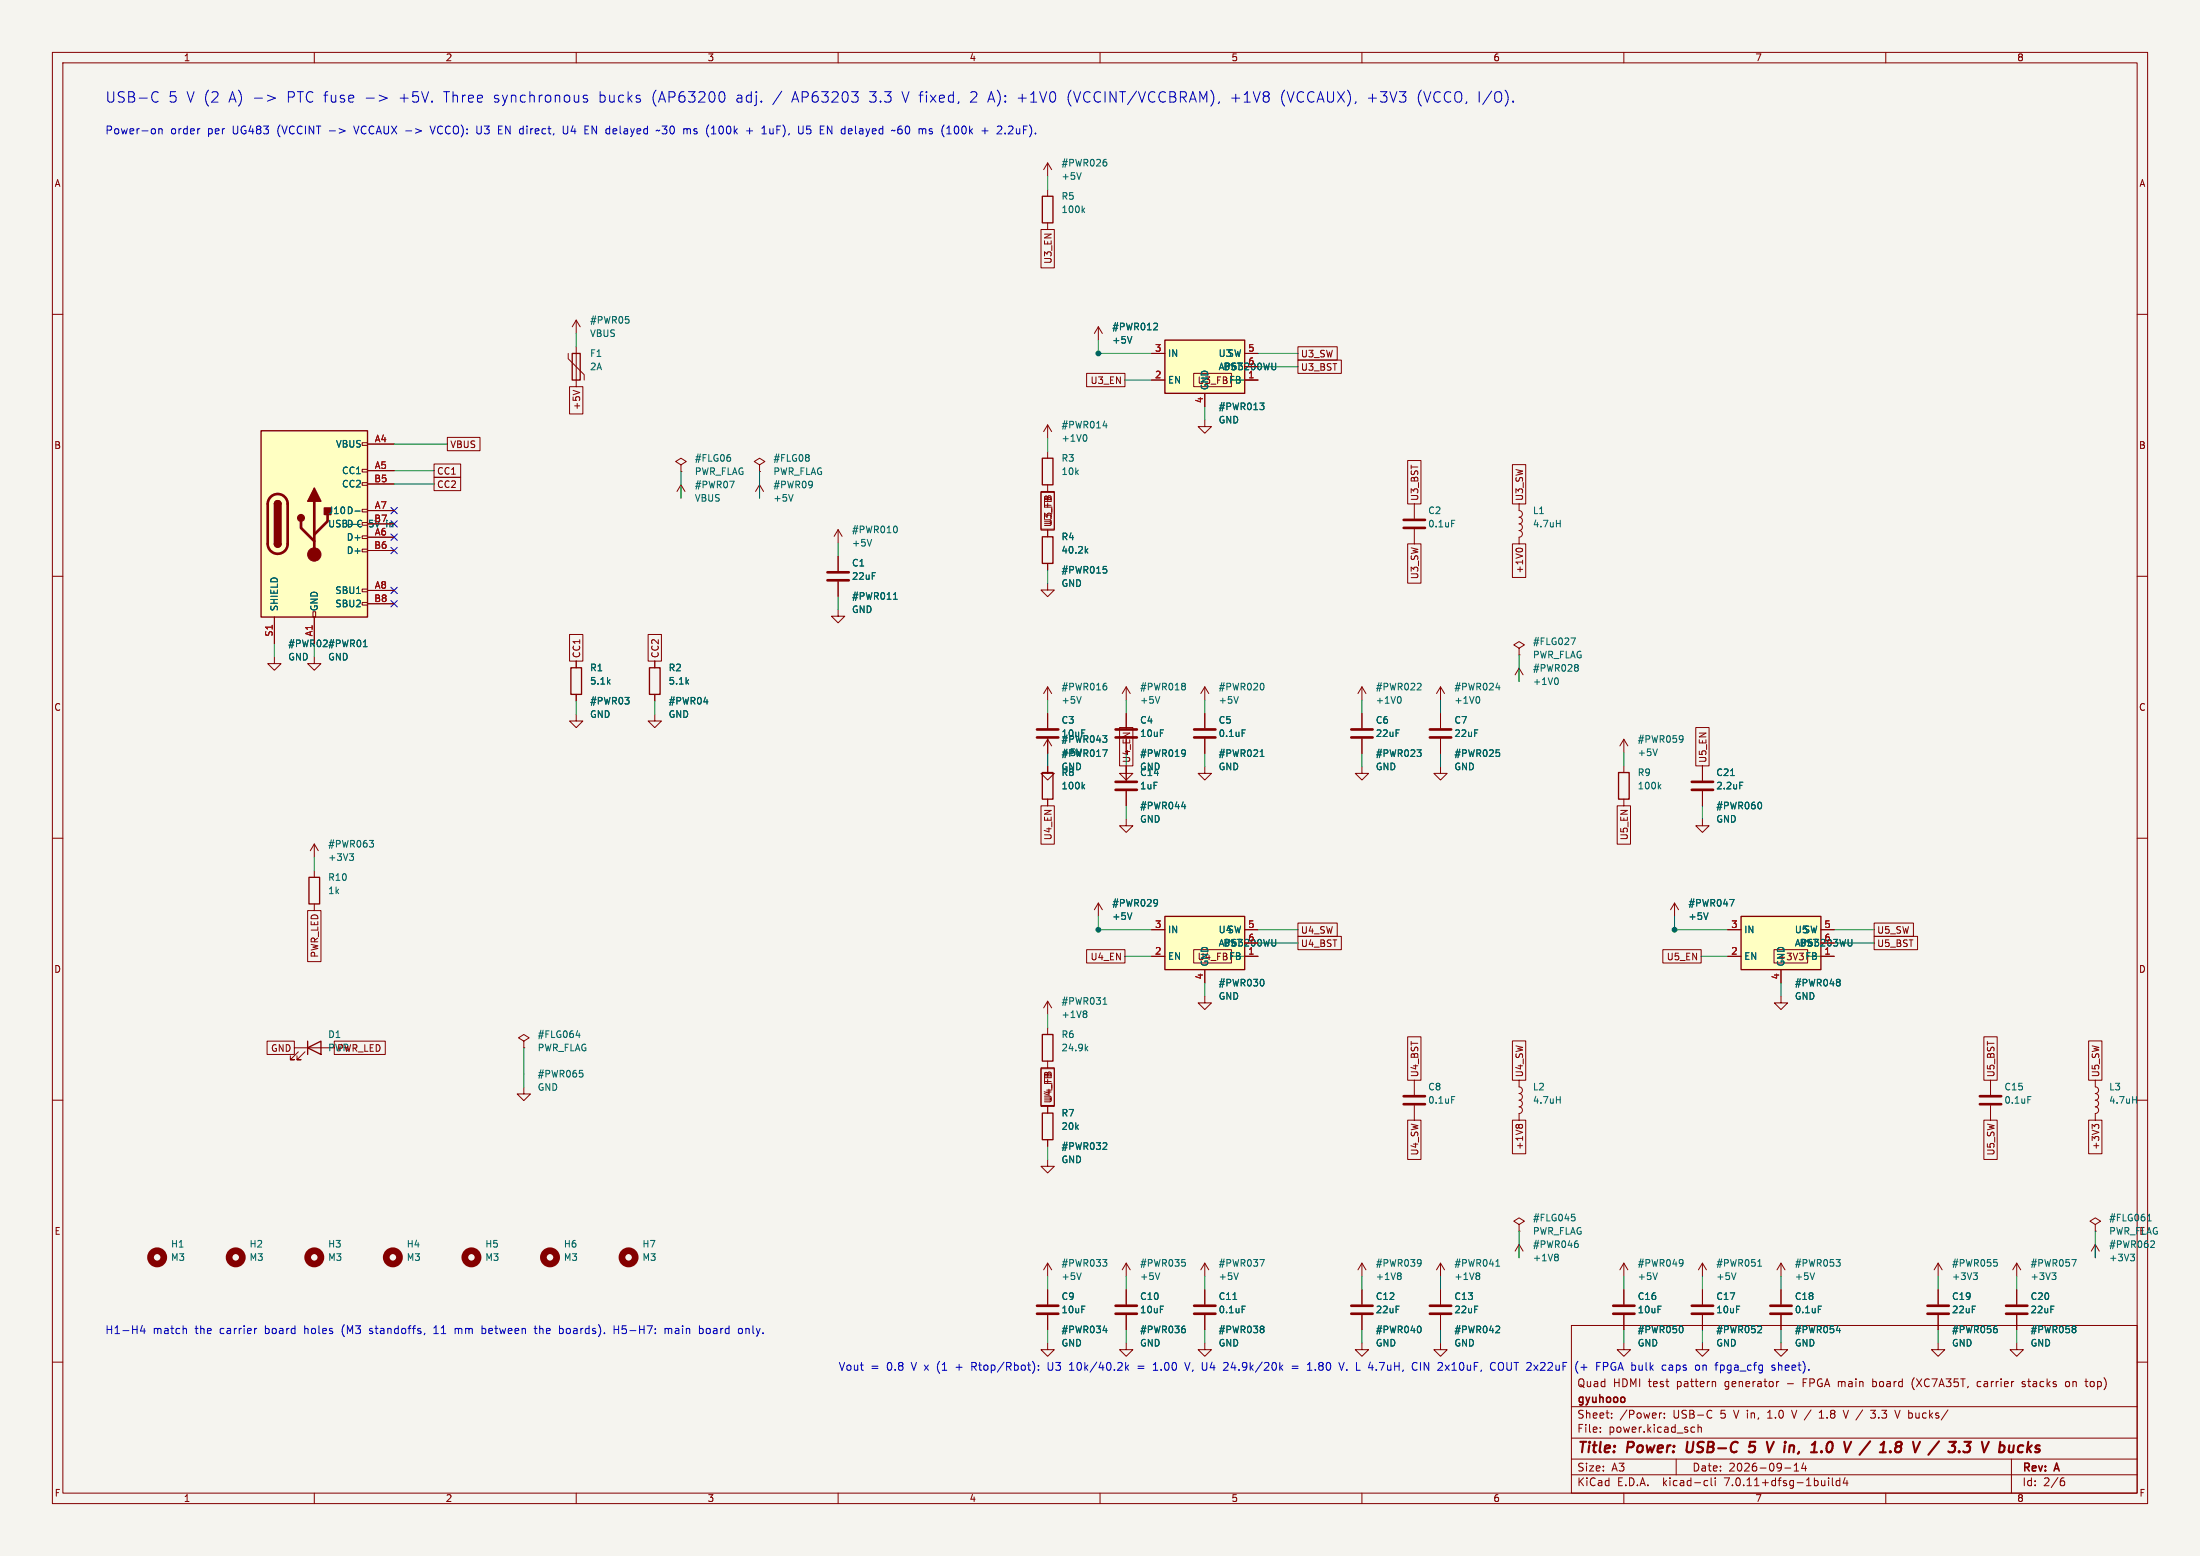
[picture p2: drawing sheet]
<svg xmlns="http://www.w3.org/2000/svg" width="420mm" height="297mm" viewBox="0 0 420 297" stroke-linecap="round" stroke-linejoin="round" font-family="sans-serif">
<path d="M0 0h420v297h-420z" fill="#f5f4ef" stroke="#f5f4ef" stroke-width=".19"/>
<g fill="none" stroke="#840000" stroke-width=".19">
<path d="M10 10h400v277h-400zM12 12h396v273h-396zM60 10v2M110 10v2M160 10v2M210 10v2M260 10v2M310 10v2M360 10v2M200 31.1v2.5M200 36.2v1.3M200 31.1l-.8 1.3"/>
<path d="M200 31.1l.8 1.3M10 60h2M198.7 43.8h2.6v7.3h-2.6zM200 42.5v1.3M408 60h2M108.5 67.5v1l3 3v1M108.7 73.8h2.6v5.2h-2.6zM109.4 74.5l1.3 .4M110 61.1v2.6M110 66.2v7.6M110 61.1l-.8 1.3M110 61.1l.8 1.3"/>
<path d="M207.4 71.3h7.4v2.5h-7.4zM209.7 62.4l-.8 1.3M209.7 62.4v2.5M209.7 62.4l.7 1.3M219.8 72.5h2.6M219.8 67.5h2.6M227.9 71.3h7.2v2.5h-7.2zM230 75.1v2.5M237.6 72.5h2.6M237.6 67.5h2.6M247.8 68.7h8.3v2.6h-8.3zM247.8 66.2h7.5v2.5h-7.5z"/>
<path d="M69.1 99.7h1.1v.6h-1.1zM69.1 97.2h1.1v.5h-1.1zM69.1 92.1h1.1v.5h-1.1zM69.1 89.6h1.1v.5h-1.1zM69.1 84.5h1.1v.5h-1.1zM70.2 84.8h5M70.2 89.8h5M70.2 97.5h5M70.2 92.4h5M82.9 88.6h5v2.5h-5zM82.9 91.1h5v2.6h-5zM85.4 83.5h6.2v2.5h-6.2z"/>
<path d="M130 88.7l1-.6-1-.6-1 .6 1 .6v1.3M130 90h.1M130 92.5l-.8 1.3M130 92.5v2.6M130 92.5l.8 1.3M145 88.7l1-.6-1-.6-1 .6 1 .6v1.3M145 90h.1M145 92.5l-.8 1.3M145 92.5v2.6M145 92.5l.8 1.3M198.7 94h2.6v7.2h-2.6zM198.7 93.8h2.6v7.2h-2.6z"/>
<path d="M200 81.1v2.6M200 86.2v1.3M200 92.5v1.3M200 81.1l-.8 1.3M200 81.1l.8 1.3M200.1 94.7h.4M230 80.2v1.2h1.3l-1.3 1.3-1.3-1.3h1.3M268.7 87.9h2.6v8.3h-2.6zM270 96.2v2.8M288.7 88.7h2.6v7.5h-2.6zM290 96.2v1.3a.64 .64 0 0 1 .6 .6 .64 .64 0 0 1-.6 .6 .64 .64 0 0 1 .6 .7 .64 .64 0 0 1-.6 .6 .64 .64 0 0 1 .6 .6 .64 .64 0 0 1-.6 .7 .64 .64 0 0 1 .6 .6 .64 .64 0 0 1-.6 .6v1.3M10 110h2"/>
<path d="M52.4 117.8v5.1M59.7 116.8h.6v1h-.6zM60 117.8v5.1M69.1 115h1.1v.5h-1.1zM69.1 112.4h1.1v.6h-1.1zM69.1 104.8h1.1v.5h-1.1zM69.1 102.3h1.1v.5h-1.1zM70.2 102.5h5M70.2 112.7h5M70.2 105.1h5M70.2 100h5M70.2 115.2h5"/>
<path d="M160 116.4v1.2h1.3l-1.3 1.3-1.3-1.3h1.3M160 101.1v2.6M160 106.2v2.8M160 111v2.8M160 101.1l-.8 1.3M160 101.1l.8 1.3M200 111.4v1.2h1.3l-1.3 1.3-1.3-1.3h1.3M200 101.2v1.3M200 107.5v1.3M268.7 103.8h2.6v7.5h-2.6zM270 101v2.8M288.7 103.8h2.6v6.4h-2.6z"/>
<path d="M289.4 104.9a.79 .79 0 0 1 1.3 0M408 110h2M52.4 125.4v1.3h1.2l-1.2 1.2-1.3-1.2h1.3M60 125.4v1.3h1.3l-1.3 1.2-1.3-1.2h1.3M108.7 121.1h2.6v5.1h-2.6zM110 136.3v1.3h1.3l-1.3 1.3-1.3-1.3h1.3M110 126.2v1.3M110 132.5v1.3M123.7 121.1h2.6v5.1h-2.6zM125 136.3v1.3h1.3l-1.3 1.3-1.3-1.3h1.3M125 126.2v1.3M125 132.5v1.3"/>
<path d="M200 131.1v2.5M200 136.2v2.8M200 131.1l-.8 1.3M200 131.1l.8 1.3M213.7 138.9h2.6v7.3h-2.6zM215 131.1v2.5M215 136.2v2.8M215 131.1l-.8 1.3M215 131.1l.8 1.3M230 131.1v2.5M230 136.2v2.8M230 131.1l-.8 1.3"/>
<path d="M230 131.1l.8 1.3M260 131.1v2.5M260 136.2v2.8M260 131.1l-.8 1.3M260 131.1l.8 1.3M275 131.1l-.8 1.3M275 131.1v2.5M275 136.2v2.8M275 131.1l.8 1.3M290 123.7l1-.6-1-.6-1 .6 1 .6v1.3M290 125h.1M290 127.5l-.8 1.3"/>
<path d="M290 127.5v2.6M290 127.5l.8 1.3M323.7 138.9h2.6v7.3h-2.6zM10 160h2M198.7 153.8h2.6v7.3h-2.6zM199.2 142.4l.8-1.3 .8 1.3M200 146.3v1.3h1.3l-1.3 1.3-1.3-1.3h1.3M200 141v2.8M200 146.2v1.3M200 152.5v1.3M215 156.3v1.3h1.3l-1.3 1.3-1.3-1.3h1.3M215 146.3v1.3h1.3l-1.3 1.3-1.3-1.3h1.3"/>
<path d="M215 146.2v2.8M215 151v2.8M230 146.3v1.3h1.3l-1.3 1.3-1.3-1.3h1.3M230 141v2.8M260 146.3v1.3h1.3l-1.3 1.3-1.3-1.3h1.3M260 141v2.8M275 146.3v1.3h1.3l-1.3 1.3-1.3-1.3h1.3M275 141v2.8M308.7 153.8h2.6v7.3h-2.6zM310 141.1v2.5M310 146.2v1.3M310 152.5v1.3"/>
<path d="M310 141.1l-.8 1.3M310 141.1l.8 1.3M325 156.3v1.3h1.3l-1.3 1.3-1.3-1.3h1.3M325 146.2v2.8M325 151v2.8M408 160h2M58.7 173.8h2.6v9.8h-2.6zM60 161.1v2.5M60 166.2v1.3M60 172.5v1.3M60 161.1l-.8 1.3M60 161.1l.8 1.3"/>
<path d="M209.7 172.4v2.5M209.7 172.4l-.8 1.2M209.7 172.4l.7 1.2M219.8 177.5h2.6M237.6 177.5h2.6M247.8 178.7h8.3v2.6h-8.3zM247.8 176.2h7.5v2.5h-7.5zM319.7 172.4l-.8 1.2M319.7 172.4v2.5M319.7 172.4l.7 1.2M329.8 177.5h2.6M347.6 177.5h2.6"/>
<path d="M357.8 176.2h7.5v2.5h-7.5zM357.8 178.7h8.3v2.6h-8.3zM51 198.7h5.2v2.6h-5.2zM63.8 198.7h9.8v2.6h-9.8zM100 198.7l1-.6-1-.6-1 .6 1 .6v1.3M200 191.1v2.6M200 196.2v1.3M200 191.1l-.8 1.3M200 191.1l.8 1.3M207.4 181.3h7.4v2.5h-7.4zM219.8 182.5h2.6M227.9 181.3h7.2v2.5h-7.2z"/>
<path d="M230 190.2v1.2h1.3l-1.3 1.3-1.3-1.3h1.3M230 185.1v2.5M237.6 182.5h2.6M268.7 197.9h2.6v8.3h-2.6zM288.7 198.7h2.6v7.5h-2.6zM317.4 181.3h7.4v2.5h-7.4zM329.8 182.5h2.6M338.7 181.3h6.4v2.5h-6.4zM340 190.2v1.2h1.3l-1.3 1.3-1.3-1.3h1.3M340 185.1v2.5M347.6 182.5h2.6M378.7 197.9h2.6v8.3h-2.6z"/>
<path d="M398.7 198.7h2.6v7.5h-2.6zM10 210h2M56.2 200h7.6M57 200.8l-1.6 1.5h.8h-.8v-.8M58.2 200.8l-1.5 1.5h.8h-.8v-.8M100 200h.1M100 207.5v1.3h1.3l-1.3 1.3-1.3-1.3h1.3M198.7 203.8h2.6v7.2h-2.6zM198.7 204h2.6v7.2h-2.6zM200 202.5v1.3M200 211.2v1.3M200 217.5v1.3"/>
<path d="M200.1 204.7h.4M268.7 213.8h2.6v7.5h-2.6zM270 206.2v2.8M270 211v2.8M288.7 213.8h2.6v6.4h-2.6zM289.4 214.9l.2-.3 .3 .3 .2-.2 .3-.1 .3 .3M290 206.2v1.3a.64 .64 0 0 1 .6 .6 .64 .64 0 0 1-.6 .6 .64 .64 0 0 1 .6 .7 .64 .64 0 0 1-.6 .6 .64 .64 0 0 1 .6 .6 .64 .64 0 0 1-.6 .7 .64 .64 0 0 1 .6 .6 .64 .64 0 0 1-.6 .6v1.3M378.7 213.8h2.6v7.5h-2.6zM380 206.2v2.8M380 211v2.8M398.7 213.8h2.6v6.4h-2.6zM399.9 215.1l-.5-.5v.8"/>
<path d="M399.9 214.9l.2-.3h.3l.3 .3M400 206.2v1.3a.64 .64 0 0 1 .6 .6 .64 .64 0 0 1-.6 .6 .64 .64 0 0 1 .6 .7 .64 .64 0 0 1-.6 .6 .64 .64 0 0 1 .6 .6 .64 .64 0 0 1-.6 .7 .64 .64 0 0 1 .6 .6 .64 .64 0 0 1-.6 .6v1.3M408 210h2M200 221.4v1.2h1.3l-1.3 1.3-1.3-1.3h1.3M290 233.7l1-.6-1-.6-1 .6 1 .6v1.3M290 235h.1M290 237.5v2.6M290 237.5l-.8 1.3M290 237.5l.8 1.3M400 233.7l1-.6-1-.6-1 .6 1 .6v1.3M400 235h.1M400 237.5l-.8 1.3"/>
<path d="M400 237.5v2.6M400 237.5l.8 1.3M10 260h2M200 256.4v1.2h1.3l-1.3 1.3-1.3-1.3h1.3M200 241.1l-.8 1.3M200 241.1v2.6M200 246.2v2.8M200 251v2.8M200 241.1l.8 1.3M215 256.4v1.2h1.3l-1.3 1.3-1.3-1.3h1.3M215 241.1v2.6M215 246.2v2.8"/>
<path d="M215 251v2.8M215 241.1l-.8 1.3M215 241.1l.8 1.3M230 256.4v1.2h1.3l-1.3 1.3-1.3-1.3h1.3M230 241.1v2.6M230 246.2v2.8M230 251v2.8M230 241.1l-.8 1.3M230 241.1l.8 1.3M260 256.4v1.2h1.3l-1.3 1.3-1.3-1.3h1.3M260 241.1v2.6M260 246.2v2.8"/>
<path d="M260 251v2.8M260 241.1l-.8 1.3M260 241.1l.8 1.3M275 256.4v1.2h1.3l-1.3 1.3-1.3-1.3h1.3M275 241.1v2.6M275 246.2v2.8M275 251v2.8M275 241.1l-.8 1.3M275 241.1l.8 1.3M300 253h108v32h-108zM310 256.4v1.2h1.3l-1.3 1.3-1.3-1.3h1.3M310 241.1v2.6"/>
<path d="M310 246.2v2.8M310 251v2.8M310 241.1l-.8 1.3M310 241.1l.8 1.3M325 256.4v1.2h1.3l-1.3 1.3-1.3-1.3h1.3M325 241.1l-.8 1.3M325 241.1v2.6M325 246.2v2.8M325 251v2.8M325 241.1l.8 1.3M340 256.4v1.2h1.3l-1.3 1.3-1.3-1.3h1.3M340 241.1v2.6"/>
<path d="M340 246.2v2.8M340 251v2.8M340 241.1l-.8 1.3M340 241.1l.8 1.3M370 256.4v1.2h1.3l-1.3 1.3-1.3-1.3h1.3M370 241.1l-.8 1.3M370 241.1v2.6M370 246.2v2.8M370 251v2.8M370 241.1l.8 1.3M385 256.4v1.2h1.3l-1.3 1.3-1.3-1.3h1.3M385 241.1v2.6"/>
<path d="M385 246.2v2.8M385 251v2.8M385 241.1l-.8 1.3M385 241.1l.8 1.3M408 260h2M300 278.5h108M300 274.5h108M300 268.5h108M305.5 273.2v.2M305.5 272.5v.1M307.7 270.5v.2M307.7 269.8v.1"/>
<path d="M317.2 269.7l-.3 .1-.1 .2M317.7 270.5v.2M317.7 269.8v.1M320 278.5v3M323.1 272.4l.4 .1M323.5 273.3l-.4 .1M324.2 272.5l.2-.1 .3 .1 .1 .9M324.2 271.9v1.5M326.5 269.2l.3 .1M326.8 270.5l-.3 .2M327.3 263.7l.2 .2v.8M337.4 270.7h.9"/>
<path d="M337.6 269.5l-.2 .1M339.6 263.7l-.3 .1-.1 .2M342 269.2l.5 1.5M342.5 279.7l.4-.4v1.5M344.3 279.2l-.4 1.1h1M344.7 279.8v1M347.3 270.7h.9M347.3 269.6l.4-.4v1.5M351.9 269.2l.5 1.5 .5-1.5M355.6 269.1l-1.3 1.9M357.1 269.2h.9l-.5 .6h.4l.1 .2M357.5 263.2v1.5"/>
<path d="M357.5 264.6l.4 .1M357.9 263.7l-.4 .1M358 270.4l-.3 .3-.6-.2M361.7 269.2l.5 1.5 .5-1.5M365.4 263a1.73 1.73 0 0 0 0 2.3M378 263.7h-.3l-.3 .3 .1 .5 .5 .2M384 278.5v6.5M386.6 263.8l-.4-.1-.2 .2 .1 .2 .5 .2v.3h-.6M394.4 263.8l.4-.1 .3 .3v.4l-.3 .3-.4-.1-.1-.2zM399.2 263.8l-.2 .2 .2 .6M60 285v2M110 285v2"/>
<path d="M160 285v2M210 285v2M260 285v2M300 281.5h108M310 285v2M325.6 282.6l.4 .1M326 283.5l-.4 .1M326.7 282.1v1.3l.2 .2M327.4 282.1v.1M327.4 282.6v1M340.7 280.2h1.2M342.5 280.8h.9"/>
<path d="M349.1 282.1v.1M349.1 282.6v1M349.8 282.1v1.3l.2 .2M351.2 282.7l-.4-.1-.3 .3 .2 .6h.5M351.2 282.1v1.5M352.2 282l-.3 1.1h.9M352.6 282.6v1M360 285v2M393.6 282.7h.3l.3 .2-.1 .5-.5 .2M394 282.1l-.4 .1"/>
</g>
<g fill="none" stroke="#840000" stroke-width=".4">
<path d="M322.2 275.2l-.2 1.6 .3 .4M333.8 277l.3 .2 .7-.1M335.1 275.2h-.9l-.3 1 .4-.2 .6 .1M338.6 275.2l-.9 2M349.5 275.2a1.18 1.18 0 0 0-.6 1.9h.5M357 275.1l-2 2.6M371.9 277l.3 .2M379.7 275.2l-.9 2M385.7 275.9l.6 .1M386.1 277.1l-.2 .1M387.2 275.2l-.2 2M387.2 276.4l.5 .8"/>
<path d="M387.9 275.9l-.9 .7"/>
</g>
<g fill="none" stroke="#006464" stroke-width=".19">
<path d="M206.4 33l-.4 1.2M207.1 39.7l-.5 .5M210.9 30.4h.3M211.1 30.9l.2 .2v.3l-.2 .3M206.7 40.1l.4 .5M216.1 64.2l-.4 1.3M220.7 61.7l.3 .2-.1 .3-.7 .8h.8M240.5 76.9h.8l-.4 .5M241.1 77.4l.2 .3v.3l-.2 .2M243.5 69.3v1l-.2 .3h-.2M67.8 97.6h.9M68.5 99.4h.6"/>
<path d="M151.4 94.4l-.4 1.3M207.2 83a.79 .79 0 0 1 0 1.2M210.6 81.3h.8M211.2 80.8v.9M277.1 99.3h.6M297.1 99.9h.8M297.9 99.3v1.3M67.8 100.1h.9M69.1 100.5h-.6M166.4 103l-.4 1.2M170.6 114.4h.7M170.8 113.3l.1-.2v1.3"/>
<path d="M171.1 100.5l.2 .4-.2 .7M207.3 105.1l.4 .5M207.7 104.7l-.5 .5M210.6 108.1h.6M211.1 108.6l.2 .2v.3l-.2 .3M69.4 123.4h.7M206.4 133l-.4 1.2M210.9 130.4h.3M211.1 130.9l.2 .2v.3l-.2 .3M221.4 133l-.4 1.2M226.1 130.4l.2 .3-.2 .3 .1 .1 .1 .3-.2 .3M236.4 133l-.4 1.2"/>
<path d="M237.1 139.3h.6M241.1 130.5l.2 .4-.2 .7M267.2 133a.79 .79 0 0 1 0 1.2M271.1 130.4l.2 .3-.1 .3-.7 .7h.8M282.2 133a.79 .79 0 0 1 0 1.2M285.6 131.3h.8M286.2 130.8v.9M297.2 129.4a.79 .79 0 0 1 0 1.3M299.9 121.8h.9l-.6 1.2M301.1 126.8l.2 .3-.2 .3 .2 .2v.3l-.2 .2M206.7 150.1l.4 .5M207.1 149.7l-.5 .5"/>
<path d="M210.5 143.1h.9l-.6 1.3M210.5 140.4h.8l-.4 .5M211.1 140.9l.2 .2v.3l-.2 .3M225.6 154h.8M226.1 143.1l.2 .3-.2 .9M226.2 153.5v.9M226.3 143.7l-.2 .2M240.6 144.4h.7M240.8 143.3l.1-.2v1.3M270.5 143.1h.8l-.4 .5M271.1 143.6l.2 .2v.3l-.2 .3M285.6 143.1h.6"/>
<path d="M286.1 143.6l.2 .2v.3l-.2 .3M316.4 143l-.4 1.2M316.7 150.1l.4 .5M317.1 149.7l-.5 .5M321.1 140.4l.2 .3v.4l-.2 .5M321.3 141l-.2 .2M330.4 148h.7M332.1 149.3h.6M336.1 153.2l.2 .4-.2 .7M66.7 163h.8l-.4 .4M67.2 163.4l.3 .3v.3l-.3 .2M70.5 160.4h.8l-.4 .5"/>
<path d="M71.1 160.9l.2 .2v.3l-.2 .3M216.1 174.2l-.4 1.3M220.7 171.7l.3 .2-.2 .9M221 172.2l-.3 .3M243.5 179.3v1l-.2 .3h-.2M326.1 174.2l-.4 1.3M330.2 171.7h.8l-.5 1.3M353.5 179.3v1l-.1 .2-.3 .1M110 197.6h.8M110.6 197.2v.8M207.2 193l.3 .2-.3 .3 .3 .2v.3l-.3 .2M207.7 199.7l-.5 .5"/>
<path d="M210.6 191.7h.7M210.8 190.6l.1-.2v1.3M241.1 187l.2 .4-.2 .7M351.1 186.9l.2 .3-.2 .3 .2 .2v.3l-.2 .2M110.6 204.3h.6M111.1 204.8l.2 .2v.3l-.2 .3M207.3 200.1l.4 .5M211.1 218.1l.2 .3-.1 .3-.7 .7h.8M277.1 209.3h.6M297.1 209.9h.8M297.9 209.3v1.3M387.1 209.3h.6"/>
<path d="M407.1 209.9h.8M407.9 209.3v1.3M297.2 239.4l.3 .2-.3 .3 .3 .3v.2l-.3 .3M300 231.8h.6M300.5 232.3l.2 .2v.3l-.2 .2M300.9 236.8h.3M301.1 237.3l.2 .3v.3l-.2 .2M406.7 239.4h.8l-.4 .5M407.2 239.9l.3 .2v.3l-.3 .3M410 233h.7M410.1 232.1l.2-.3v1.2M411.1 236.8l.2 .3-.1 .3-.7 .7h.8"/>
<path d="M206.4 243l-.4 1.2M210.5 240.4h.8l-.4 .5M210.6 254h.8M211.1 240.9l.2 .2v.3l-.2 .3M211.2 253.5v.9M221.4 243l-.4 1.2M225.6 240.4h.6M225.9 253.1h.3M226.1 240.9l.2 .2v.3l-.2 .3M226.1 253.6l.2 .2v.3l-.2 .3M235.4 248h.7M236.4 243l-.4 1.2"/>
<path d="M237.1 249.3h.6M240.5 240.4h.9l-.6 1.3M241.1 253.1l.2 .3-.2 .3 .1 .1 .1 .3-.2 .3M267.2 243l.3 .2-.3 .3 .3 .2v.3l-.3 .2M271.1 240.4l.2 .3v.4l-.2 .5M271.1 253.2l.2 .4-.2 .7M271.3 241l-.2 .2M282.2 243l.3 .2-.3 .3 .3 .2v.3l-.3 .2M285.6 241.7h.7M285.8 240.6l.1-.2v1.3M286.1 253.1l.2 .3-.1 .3-.7 .7h.8M316.4 243l-.4 1.2"/>
<path d="M321.1 240.4l.2 .3v.4l-.2 .5M321.1 253.2l.2 .4-.2 .7M321.3 241l-.2 .2M331.4 243l-.4 1.2M335.6 241.7h.7M335.8 240.6l.1-.2v1.3M336.1 253.1l.2 .3-.1 .3-.7 .7h.8M346.4 243l-.4 1.2M347.1 249.3h.6M350.5 240.4h.8l-.4 .5M350.6 254h.8M351.1 240.9l.2 .2v.3l-.2 .3"/>
<path d="M351.2 253.5v.9M376.7 243h.8l-.4 .4M377.2 243.4l.3 .3v.3l-.3 .2M380.6 240.4h.6M380.9 253.1h.3M381.1 253.6l.2 .2v.3l-.2 .3M381.1 240.9l.2 .2v.3l-.2 .3M391.7 243h.8l-.4 .4M392.2 243.4l.3 .3v.3l-.3 .2M395.5 240.4h.9l-.6 1.3M396.1 253.1l.2 .3-.2 .3 .2 .2v.2l-.2 .3"/>
</g>
<g fill="none" stroke="#840000" stroke-width=".25">
<path d="M199 37.5h2v5h-2zM109.2 67.5h1.6v5h-1.6zM222.4 64.9h15.2v10.2h-15.2zM49.8 82.2h20.4v35.6h-20.4zM52.4 96.2a.64 .64 0 0 1 .6-.6 .64 .64 0 0 1 .6 .6M199 87.5h2v5h-2zM52.4 103.8a.64 .64 0 0 0 .6 .6 .64 .64 0 0 0 .6-.6M199 102.5h2v5h-2zM109 127.5h2v5h-2zM124 127.5h2v5h-2zM199 147.5h2v5h-2zM309 147.5h2v5h-2z"/>
<path d="M59 167.5h2v5h-2zM222.4 174.9h15.2v10.2h-15.2zM332.4 174.9h15.2v10.2h-15.2zM58.7 198.7v2.6M199 197.5h2v5h-2zM58.7 200l2.6-1.3v2.6zM199 212.5h2v5h-2z"/>
</g>
<g fill="none" stroke="#840000" stroke-width=".51">
<path d="M51.7 94.8a1.9 1.9 0 0 1 2-.4 1.9 1.9 0 0 1 1.2 1.8v7.6a1.91 1.91 0 0 1-1.9 1.9 1.91 1.91 0 0 1-1.9-1.9v-7.8l.2-.6zM57.5 99.5v1.3l2.5 2.5M60 95.7v10.1M62.5 98.2v1.3l-2.5 2.5M268 99.2h4M158 110.8h4M158 109.2h4M268 100.8h4M198 139.2h4M213 139.2h4M228 139.2h4M258 139.2h4"/>
<path d="M273 139.2h4M198 140.8h4M213 140.8h4M213 150.8h4M213 149.2h4M228 140.8h4M258 140.8h4M273 140.8h4M323 150.8h4M323 149.2h4M268 210.8h4M268 209.2h4"/>
<path d="M378 210.8h4M378 209.2h4M198 250.8h4M198 249.2h4M213 250.8h4M213 249.2h4M228 250.8h4M228 249.2h4M258 250.8h4M258 249.2h4M273 250.8h4M273 249.2h4"/>
<path d="M308 250.8h4M308 249.2h4M323 250.8h4M323 249.2h4M338 250.8h4M338 249.2h4M368 250.8h4M368 249.2h4M383 250.8h4M383 249.2h4"/>
</g>
<g fill="#ffffc2" stroke="#ffffc2" stroke-width=".19">
<path d="M49.8 82.2h20.4v35.6h-20.4z"/>
<path d="M332.4 174.9h15.2v10.2h-15.2z"/>
<path d="M222.4 174.9h15.2v10.2h-15.2z"/>
<path d="M222.4 64.9h15.2v10.2h-15.2z"/>
</g>
<g fill="#840000" stroke="#840000" stroke-width=".25">
<path d="M52.4 103.8h1.2a.64 .64 0 0 1-.6 .6 .64 .64 0 0 1-.6-.6z"/>
<path d="M52.4 96.2h1.2v7.6h-1.2z"/>
<path d="M52.6 95.7a.64 .64 0 0 1 .7-.1 .64 .64 0 0 1 .3 .6h-1.2z"/>
<path d="M60 93.1l1.3 2.6h-2.6z"/>
<path d="M61.9 97h1.3v1.2h-1.3z"/>
<circle cx="57.5" cy="98.9" r=".63"/>
</g>
<circle cx="60" cy="105.8" r="1.27" fill="#840000" stroke="#840000" stroke-width=".19"/>
<g fill="none" stroke="#840000" stroke-width="1.3">
<circle cx="30" cy="240" r="1.27"/>
<circle cx="45" cy="240" r="1.27"/>
<circle cx="60" cy="240" r="1.27"/>
<circle cx="75" cy="240" r="1.27"/>
<circle cx="90" cy="240" r="1.27"/>
<circle cx="105" cy="240" r="1.27"/>
<circle cx="120" cy="240" r="1.27"/>
</g>
<g fill="none" stroke="#0000c2" stroke-width=".19">
<path d="M29.3 17.6a.7 .7 0 0 1 .9 .1M30.2 19.3a.7 .7 0 0 1-.9 .1M51.1 18.2l1.5 .5-1.5 .6M69.9 18.7h1.5M72.4 18.2l1.5 .5-1.5 .6M112.1 18.3l-.5-.1-.3 .3 .1 .2 .7 .2v.5h-.8M137.9 17.5a1.25 1.25 0 0 1 0 2M244.8 18.1l-.1 .4 .1 .9M261.2 18.7h1.6M271 17.8a2.39 2.39 0 0 0 0 1.9M29.5 24.6l.2 .2-.2 .7M30.3 24.6v1"/>
<path d="M30.3 24.7l.2-.1h.4l.1 1M38 24.6h.2M62.9 25h1.1M64.7 24.6l1.2 .4-1.2 .4M67.5 24.1l.5 1.5M82.1 24.1l.5 1.5M91 24.1v1.2l.2 .2 .4 .1M95.2 25.6h.7M95.2 24.8h.5M95.2 24.1h.7M107.5 24.1v1.2l.3 .3 .4-.1 .2-.2v-1.2M111.7 25.6h.7"/>
<path d="M111.7 24.1h.7M126 24.8l-.3 .2-.4-.1M126.4 25.4l.6 .2M126.4 24.1h.9M131.4 24.6h.2l.2 .2v.8M135.3 23.8l-.1 .1M135.8 25.6h.9M136 24.4l.2-.3v1.5M142.5 25h1.2M143.1 24.4v1.2M147 24.6v.9l.4 .1 .2-.2M154 25.4l.2 .2 .5-.1"/>
<path d="M154.7 24.1h-.7v.7l.2-.2 .5 .1M158 24.1l.8 1.5v-1.5M171.5 24.7l.5-.1 .2 .3-.1 .6h-.6M172.1 24.1l-.5 .1M173 24.2l-.2 .4 .2 .8M177.6 24.6h.4M177.6 25.1h.4v.2l-.2 .3h-.3M180.2 23.8v.1M182.2 25l.2 .5h.4M182.8 24.1h-.4l-.2 .5M190.5 24.1l-.1 .1M191.2 24.7l-.9 .9h.9"/>
<path d="M192.7 24.1h.5l.2 .4-.9 1.1h.9M27.2 253l-.4 1.1h.9M27.5 253.6v1M35.4 253.6l.2 .2v.8M49 253.6h-.3M70.5 254.5l.2 .1M70.6 253.6v.4M81.1 254.5l-.1 .3M82.8 254.6h.9M83.2 253.1l-.4 .4M86.9 253.6v1M87.3 253.6l-.4 .1"/>
<path d="M92 253.6h.6M92 254.5h.6M92 253.1v1.5M102 253.6h.5M102.2 253.1v1.2l.3 .3M107 253.6h.2l.3 .2v.6l-.5 .2M117.2 253.1v1.5M117.2 253.8h.9M118.1 253.1v1.5M127 253.7l.4-.1 .2 .2M127 253.6v1M127.6 253.8v.8"/>
<path d="M128.2 253.6h-.4l-.2 .2M133.7 253.6h.3l.2 .2v.6l-.5 .2M134.9 253.7v.7M141.2 253.6h.4l.1 .2v.6l-.5 .2M142.4 253.6v1M142.5 253.6l-.1 .1M185.5 260.8h.6M186.1 260.1h-.6v1.5M197.4 260.3l.1 .5-.1 .9M198.2 261.4v.2M198.2 260.6v.2M200.1 260.1v1.2l.3 .3"/>
<path d="M204.2 261.6h.8M204.2 260.5l.4-.4v1.5M215 261l.5 .6M215.5 260.6l-.6 .5M217.2 260.8h1.2M217.2 261.2h1.2M220.2 261.6h.8M220.2 260.5l.4-.4v1.5M226.2 260.1l.5 1.5 .5-1.5M233.5 261.6h1M234.4 260.2v.5M246.7 260.8h1.1"/>
<path d="M246.7 261.2h1.1M249.6 261.6h.9M249.9 260.3l.1-.2v1.5M251.1 261.4v.2M256.6 260.1l-.5 1.5M257.1 261.4v.2M271.2 260.1v1.5M275.9 260.6l.8 1M276.7 260.6l-.8 1M287 260.6a.5 .5 0 0 0-.5-.6 .5 .5 0 0 0-.5 .6v.5a.5 .5 0 0 0 .5 .5 .5 .5 0 0 0 .5-.5M301.8 261h1.2M302.4 260.4v1.2"/>
<path d="M306.7 260.1l.3 .2-.1 .4-.2 .1M307.8 260.1l-.3 .6 .1 .5 .2 .3M320 261.5h.6M320 260.6v1.5M320 260.6h.6M340.8 261.1l.7-.2v-.3h-.5l-.2 .2 .1 .7h.6"/>
</g>
<g fill="none" stroke="#009600" stroke-width=".19">
<path d="M200 33.6v2.6M110 63.7v2.5M209.7 64.9v2.6h10.1M214.8 72.5h5M230 77.6v2.6M235.1 72.5h5.1M240.2 70h7.6M240.2 67.5h7.6M75.2 92.4h7.7M75.2 89.8h7.7M75.2 84.8h10.2M130 90v5.1"/>
<path d="M145 90v5.1M200 83.7v2.5M160 103.7v2.5M160 113.8v2.6M200 108.8v2.6M52.4 122.9v2.5M60 122.9v2.5M110 133.8v2.5M125 133.8v2.5M200 133.6v2.6M215 133.6v2.6M230 133.6v2.6"/>
<path d="M260 133.6v2.6M275 133.6v2.6M290 125v5.1M200 143.6v2.7M215 143.8v2.5M215 153.8v2.5M230 143.8v2.5M260 143.8v2.5M275 143.8v2.5M310 143.6v2.6M325 153.8v2.5M60 163.6v2.6"/>
<path d="M209.7 174.9v2.6h10.1M240.2 180h7.6M240.2 177.5h7.6M319.7 174.9v2.6h10.1M350.2 180h7.6M350.2 177.5h7.6M200 193.7v2.5M214.8 182.5h5M230 187.6v2.6M235.1 182.5h5.1M324.8 182.5h5M340 187.6v2.6"/>
<path d="M345.1 182.5h5.1M100 200v7.5M200 218.8v2.6M290 235v5.1M400 235v5.1M200 243.7v2.5M200 253.8v2.6M215 243.7v2.5M215 253.8v2.6M230 243.7v2.5M230 253.8v2.6M260 243.7v2.5"/>
<path d="M260 253.8v2.6M275 243.7v2.5M275 253.8v2.6M310 243.7v2.5M310 253.8v2.6M325 243.7v2.5M325 253.8v2.6M340 243.7v2.5M340 253.8v2.6M370 243.7v2.5M370 253.8v2.6M385 243.7v2.5"/>
<path d="M385 253.8v2.6"/>
</g>
<path d="M74.6 96.9l1.2 1.2M74.6 99.4l1.2 1.2M75.8 96.9l-1.2 1.2M75.8 99.4l-1.2 1.2M74.6 114.6l1.2 1.2M74.6 101.9l1.2 1.2M74.6 104.5l1.2 1.2M74.6 112.1l1.2 1.2M75.8 114.6l-1.2 1.2M75.8 101.9l-1.2 1.2M75.8 104.5l-1.2 1.2M75.8 112.1l-1.2 1.2" fill="none" stroke="#000084" stroke-width=".19"/>
<g fill="#009600" stroke="#009600" stroke-width=".19">
<circle cx="209.7" cy="67.5" r=".46"/>
<circle cx="209.7" cy="177.5" r=".46"/>
<circle cx="319.7" cy="177.5" r=".46"/>
</g>
<g font-size="2.8" fill="#0000c2">
<text x="20" y="19.8">USB-C</text>
<text x="32.1" y="19.8">5 V (2</text>
<text x="43.7" y="19.8">A) -&gt;</text>
<text x="54.8" y="19.8">PTC fuse</text>
<text x="76.3" y="19.8">+5V.</text>
<text x="85" y="19.8">Three</text>
<text x="94.5" y="19.8">synchronous</text>
<text x="114.7" y="19.8">bucks</text>
<text x="124.8" y="19.8">(AP63200</text>
<text x="141" y="19.8">adj.</text>
<text x="148.1" y="19.8">/</text>
<text x="151.8" y="19.8">AP63203</text>
<text x="166.6" y="19.8">3.3</text>
<text x="172.9" y="19.8">V fixed,</text>
<text x="186" y="19.8">2 A):</text>
<text x="195.1" y="19.8">+1V0</text>
<text x="204.6" y="19.8">(VCCINT/VCCBRAM),</text>
<text x="235.9" y="19.8">+1V8</text>
<text x="245.5" y="19.8">(VCCAUX),</text>
<text x="262.2" y="19.8">+3V3</text>
<text x="271.7" y="19.8">(VCCO, I/O).</text>
</g>
<g font-size="2.8" fill="#840000">
<text x="301" y="277.9">Title:</text>
<text x="310.6" y="277.9">Power:</text>
<text x="322.8" y="277.9">USB-C</text>
<text x="335.6" y="277.9">5</text>
<text x="339.8" y="277.9">V in,</text>
<text x="349.9" y="277.9">1.0</text>
<text x="357" y="277.9">V /</text>
<text x="365.4" y="277.9">1.8</text>
<text x="372.5" y="277.9">V /</text>
<text x="381" y="277.9">3.3</text>
<text x="388.1" y="277.9">V bucks</text>
</g>
<g font-size="2.1" fill="#0000c2">
<text x="20" y="25.8">Power-on</text>
<text x="32.5" y="25.8">order</text>
<text x="39.7" y="25.8">per</text>
<text x="44.5" y="25.8">UG483</text>
<text x="53.2" y="25.8">(VCCINT</text>
<text x="68.2" y="25.8">VCCAUX -&gt;</text>
<text x="83.1" y="25.8">VCCO):</text>
<text x="92" y="25.8">U3</text>
<text x="96.3" y="25.8">EN direct,</text>
<text x="109" y="25.8">U4</text>
<text x="113.3" y="25.8">EN delayed</text>
<text x="127.4" y="25.8">~30</text>
<text x="132.6" y="25.8">ms</text>
<text x="137.1" y="25.8">(100k</text>
<text x="144.9" y="25.8">+</text>
<text x="148.1" y="25.8">1uF),</text>
<text x="155.1" y="25.8">U5</text>
<text x="159.4" y="25.8">EN delayed</text>
<text x="173.5" y="25.8">~60</text>
<text x="178.8" y="25.8">ms</text>
<text x="183.3" y="25.8">(100k</text>
<text x="191.1" y="25.8">+</text>
<text x="194.2" y="25.8">2.2uF).</text>
<text x="20" y="254.8">H1-H4</text>
<text x="29.2" y="254.8">match</text>
<text x="37.3" y="254.8">the</text>
<text x="42.1" y="254.8">carrier</text>
<text x="50.8" y="254.8">board</text>
<text x="58.5" y="254.8">holes</text>
<text x="65.8" y="254.8">(M3</text>
<text x="71.2" y="254.8">standoffs,</text>
<text x="83.7" y="254.8">11</text>
<text x="87.8" y="254.8">mm</text>
<text x="93.1" y="254.8">between</text>
<text x="103.4" y="254.8">the</text>
<text x="108.2" y="254.8">boards).</text>
<text x="118.8" y="254.8">H5-H7:</text>
<text x="128.7" y="254.8">main</text>
<text x="135.4" y="254.8">board</text>
<text x="143.1" y="254.8">only.</text>
<text x="160" y="261.8">Vout</text>
<text x="166.2" y="261.8">=</text>
<text x="169.3" y="261.8">0.8</text>
<text x="174.2" y="261.8">V x</text>
<text x="179.3" y="261.8">(1</text>
<text x="183" y="261.8">+</text>
<text x="186.2" y="261.8">Rtop/Rbot):</text>
<text x="200.9" y="261.8">U3</text>
<text x="205.2" y="261.8">10k/40.2k</text>
<text x="221.5" y="261.8">1.00</text>
<text x="227.8" y="261.8">V, U4</text>
<text x="235.4" y="261.8">24.9k/20k</text>
<text x="248.6" y="261.8">=</text>
<text x="251.7" y="261.8">1.80</text>
<text x="258" y="261.8">V. L 4.7uH,</text>
<text x="272.4" y="261.8">CIN</text>
<text x="277.4" y="261.8">2x10uF,</text>
<text x="287.6" y="261.8">COUT 2x22uF</text>
<text x="304.1" y="261.8">(+</text>
<text x="308.3" y="261.8">FPGA bulk</text>
<text x="321.2" y="261.8">caps</text>
<text x="327.7" y="261.8">on</text>
<text x="331.7" y="261.8">fpga_cfg</text>
<text x="342.6" y="261.8">sheet).</text>
</g>
<g font-size="2.1" fill="#840000">
<text x="301" y="268.2">gyuhooo</text>
<text x="301" y="265">Quad</text>
<text x="307.9" y="265">HDMI test</text>
<text x="320.2" y="265">pattern</text>
<text x="329.5" y="265">generator</text>
<text x="341.6" y="265">-</text>
<text x="344.7" y="265">FPGA main</text>
<text x="358.3" y="265">board</text>
<text x="366" y="265">(XC7A35T,</text>
<text x="378.6" y="265">carrier</text>
<text x="387.4" y="265">stacks</text>
<text x="395.8" y="265">on</text>
<text x="399.8" y="265">top)</text>
<text x="301" y="273.7">File:</text>
<text x="301" y="271">Sheet:</text>
<text x="307.1" y="273.7">power.kicad_sch</text>
<text x="309.2" y="271">/Power:</text>
<text x="319.4" y="271">USB-C</text>
<text x="328.6" y="271">5</text>
<text x="331.3" y="271">V in,</text>
<text x="338" y="271">1.0</text>
<text x="342.9" y="271">V /</text>
<text x="348.3" y="271">1.8</text>
<text x="358.7" y="271">3.3</text>
<text x="363.5" y="271">V bucks/</text>
<text x="301" y="281.1">Size:</text>
<text x="307.6" y="281.1">A3</text>
<text x="323" y="281.1">Date:</text>
<text x="330" y="281.1">2026-09-14</text>
<text x="386" y="281.3">Rev:</text>
<text x="392.4" y="281.3">A</text>
<text x="301" y="283.9">KiCad</text>
<text x="308.7" y="283.9">E.D.A.</text>
<text x="317.6" y="283.9">kicad-cli</text>
<text x="329.5" y="283.9">7.0.11+dfsg-1build4</text>
<text x="386" y="283.9">Id:</text>
<text x="390.1" y="283.9">2/6</text>
</g>
<g font-size="1.8" fill="#840000">
<text x="35" y="11.9">1</text>
<text x="85" y="11.9">2</text>
<text x="135" y="11.9">3</text>
<text x="185" y="11.9">4</text>
<text x="235" y="11.9">5</text>
<text x="285" y="11.9">6</text>
<text x="335" y="11.9">7</text>
<text x="385" y="11.9">8</text>
<text x="10.3" y="35.9">A</text>
<text x="408.3" y="35.9">A</text>
<text x="201" y="50.5" transform="rotate(-90 201 50.5)">U3_EN</text>
<text x="232.5" y="70.9">AP63200WU</text>
<text x="248.3" y="71">U3_BST</text>
<text x="248.3" y="68.4">U3_SW</text>
<text x="208.1" y="73.5">U3_EN</text>
<text x="228.5" y="73.5">U3_FB FB</text>
<text x="111" y="78.4" transform="rotate(-90 111 78.4)">+5V</text>
<text x="10.3" y="85.9">B</text>
<text x="85.9" y="85.7">VBUS</text>
<text x="408.2" y="85.9">B</text>
<text x="83.3" y="90.8">CC1</text>
<text x="83.3" y="93.3">CC2</text>
<text x="271" y="95.7" transform="rotate(-90 271 95.7)">U3_BST</text>
<text x="291" y="95.7" transform="rotate(-90 291 95.7)">U3_SW</text>
<text x="201" y="100.7" transform="rotate(-90 201 100.7)">U3_FB</text>
<text x="271" y="110.7" transform="rotate(-90 271 110.7)">U3_SW</text>
<text x="291" y="109.6" transform="rotate(-90 291 109.6)">+1V0</text>
<text x="111" y="125.7" transform="rotate(-90 111 125.7)">CC1</text>
<text x="126" y="125.7" transform="rotate(-90 126 125.7)">CC2</text>
<text x="10.3" y="135.9">C</text>
<text x="408.2" y="135.9">C</text>
<text x="216" y="145.7" transform="rotate(-90 216 145.7)">U4_EN</text>
<text x="326" y="145.7" transform="rotate(-90 326 145.7)">U5_EN</text>
<text x="201" y="160.5" transform="rotate(-90 201 160.5)">U4_EN</text>
<text x="311" y="160.5" transform="rotate(-90 311 160.5)">U5_EN</text>
<text x="248.3" y="178.4">U4_SW</text>
<text x="358.3" y="178.4">U5_SW</text>
<text x="10.3" y="185.9">D</text>
<text x="61" y="182.9" transform="rotate(-90 61 182.9)">PWR_LED</text>
<text x="208.1" y="183.5">U4_EN</text>
<text x="228.5" y="183.5">U4_FB FB</text>
<text x="232.5" y="180.9">AP63200WU</text>
<text x="248.3" y="181">U4_BST</text>
<text x="318.1" y="183.5">U5_EN</text>
<text x="339.3" y="183.5">+3V3 FB</text>
<text x="342.5" y="180.9">AP63203WU</text>
<text x="358.3" y="181">U5_BST</text>
<text x="408.2" y="185.9">D</text>
<text x="51.6" y="201">GND</text>
<text x="62.5" y="200.9">PWR</text>
<text x="64.3" y="201">PWR_LED</text>
<text x="271" y="205.7" transform="rotate(-90 271 205.7)">U4_BST</text>
<text x="291" y="205.7" transform="rotate(-90 291 205.7)">U4_SW</text>
<text x="381" y="205.7" transform="rotate(-90 381 205.7)">U5_BST</text>
<text x="401" y="205.7" transform="rotate(-90 401 205.7)">U5_SW</text>
<text x="201" y="210.7" transform="rotate(-90 201 210.7)">U4_FB</text>
<text x="271" y="220.7" transform="rotate(-90 271 220.7)">U4_SW</text>
<text x="291" y="219.6" transform="rotate(-90 291 219.6)">+1V8</text>
<text x="381" y="220.7" transform="rotate(-90 381 220.7)">U5_SW</text>
<text x="401" y="219.6" transform="rotate(-90 401 219.6)">+3V3</text>
<text x="10.3" y="235.9">E</text>
<text x="10.3" y="285.9">F</text>
<text x="35" y="286.9">1</text>
<text x="85" y="286.9">2</text>
<text x="135" y="286.9">3</text>
<text x="185" y="286.9">4</text>
<text x="235" y="286.9">5</text>
<text x="285" y="286.9">6</text>
<text x="335" y="286.9">7</text>
<text x="385" y="286.9">8</text>
<text x="408.3" y="285.9">F</text>
</g>
<g font-size="1.8" fill="#006464">
<text x="202.5" y="32">#PWR026</text>
<text x="202.5" y="34.5">+5V</text>
<text x="202.5" y="38.3">R5</text>
<text x="202.5" y="40.9">100k</text>
<text x="112.5" y="62">#PWR05</text>
<text x="112.5" y="64.5">VBUS</text>
<text x="212.2" y="63.2">#PWR012</text>
<text x="212.2" y="65.8">+5V</text>
<text x="112.5" y="68.3">F1</text>
<text x="112.5" y="70.9">2A</text>
<text x="222.9" y="68.3">IN</text>
<text x="232.5" y="68.3">U3SW</text>
<text x="233.5" y="70.9">BST</text>
<text x="222.9" y="73.4">EN</text>
<text x="230.9" y="74.6" transform="rotate(-90 230.9 74.6)">GND</text>
<text x="234.6" y="73.4">FB</text>
<text x="202.5" y="82">#PWR014</text>
<text x="232.5" y="78.5">#PWR013</text>
<text x="232.5" y="81">GND</text>
<text x="64" y="85.6">VBUS</text>
<text x="132.5" y="88.3">#FLG06</text>
<text x="147.5" y="88.3">#FLG08</text>
<text x="202.5" y="88.3">R3</text>
<text x="202.5" y="84.5">+1V0</text>
<text x="65.2" y="90.7">CC1</text>
<text x="65.2" y="93.2">CC2</text>
<text x="132.5" y="90.9">PWR_FLAG</text>
<text x="132.5" y="93.4">#PWR07</text>
<text x="132.5" y="95.9">VBUS</text>
<text x="147.5" y="93.4">#PWR09</text>
<text x="147.5" y="95.9">+5V</text>
<text x="147.5" y="90.9">PWR_FLAG</text>
<text x="202.5" y="90.9">10k</text>
<text x="62.5" y="98.3">J10 D-</text>
<text x="62.5" y="100.9">USB-C</text>
<text x="66.1" y="100.9">D-</text>
<text x="162.5" y="102">#PWR010</text>
<text x="272.5" y="98.3">C2</text>
<text x="272.5" y="100.9">0.1uF</text>
<text x="292.5" y="98.3">L1</text>
<text x="292.5" y="100.9">4.7uH</text>
<text x="66.1" y="103.4">D+</text>
<text x="66.1" y="105.9">D+</text>
<text x="162.5" y="104.5">+5V</text>
<text x="202.5" y="103.3">R4</text>
<text x="202.5" y="105.9">40.2k</text>
<text x="63.9" y="113.6">SBU1</text>
<text x="162.5" y="108.3">C1</text>
<text x="162.5" y="110.9">22uF</text>
<text x="202.5" y="109.7">#PWR015</text>
<text x="202.5" y="112.2">GND</text>
<text x="53.2" y="116.8" transform="rotate(-90 53.2 116.8)">SHIELD</text>
<text x="60.9" y="116.8" transform="rotate(-90 60.9 116.8)">GND</text>
<text x="63.9" y="116.1">SBU2</text>
<text x="162.5" y="114.7">#PWR011</text>
<text x="162.5" y="117.2">GND</text>
<text x="54.9" y="123.7">#PWR02 #PWR01</text>
<text x="292.5" y="123.3">#FLG027</text>
<text x="292.5" y="125.9">PWR_FLAG</text>
<text x="54.9" y="126.3">GND</text>
<text x="62.5" y="126.3">GND</text>
<text x="112.5" y="128.3">R1</text>
<text x="112.5" y="130.9">5.1k</text>
<text x="127.5" y="128.3">R2</text>
<text x="127.5" y="130.9">5.1k</text>
<text x="202.5" y="132">#PWR016</text>
<text x="217.5" y="132">#PWR018</text>
<text x="232.5" y="132">#PWR020</text>
<text x="262.5" y="132">#PWR022</text>
<text x="277.5" y="132">#PWR024</text>
<text x="292.5" y="128.4">#PWR028</text>
<text x="292.5" y="130.9">+1V0</text>
<text x="112.5" y="137.2">GND</text>
<text x="112.5" y="134.7">#PWR03</text>
<text x="127.5" y="137.2">GND</text>
<text x="127.5" y="134.7">#PWR04</text>
<text x="202.5" y="134.5">+5V</text>
<text x="217.5" y="134.5">+5V</text>
<text x="232.5" y="134.5">+5V</text>
<text x="262.5" y="134.5">+1V0</text>
<text x="277.5" y="134.5">+1V0</text>
<text x="202.5" y="138.3">C3</text>
<text x="202.5" y="140.9">10uF</text>
<text x="202.5" y="142">#PWR043</text>
<text x="217.5" y="138.3">C4</text>
<text x="217.5" y="140.9">10uF</text>
<text x="232.5" y="138.3">C5</text>
<text x="232.5" y="140.9">0.1uF</text>
<text x="262.5" y="138.3">C6</text>
<text x="262.5" y="140.9">22uF</text>
<text x="277.5" y="138.3">C7</text>
<text x="277.5" y="140.9">22uF</text>
<text x="312.5" y="142">#PWR059</text>
<text x="202.5" y="148.3">R8</text>
<text x="202.5" y="144.7">#PWR017</text>
<text x="202.5" y="147.2">GND</text>
<text x="202.5" y="144.5">+5V</text>
<text x="217.5" y="148.3">C14</text>
<text x="217.5" y="144.7">#PWR019</text>
<text x="217.5" y="147.2">GND</text>
<text x="232.5" y="144.7">#PWR021</text>
<text x="232.5" y="147.2">GND</text>
<text x="262.5" y="144.7">#PWR023</text>
<text x="262.5" y="147.2">GND</text>
<text x="277.5" y="144.7">#PWR025</text>
<text x="277.5" y="147.2">GND</text>
<text x="312.5" y="148.3">R9</text>
<text x="312.5" y="144.5">+5V</text>
<text x="327.6" y="148.3">C21</text>
<text x="202.5" y="150.9">100k</text>
<text x="217.5" y="154.7">#PWR044</text>
<text x="217.5" y="150.9">1uF</text>
<text x="312.5" y="150.9">100k</text>
<text x="327.5" y="154.7">#PWR060</text>
<text x="327.6" y="150.9">2.2uF</text>
<text x="62.5" y="162">#PWR063</text>
<text x="217.5" y="157.2">GND</text>
<text x="327.5" y="157.2">GND</text>
<text x="62.5" y="164.5">+3V3</text>
<text x="62.5" y="168.3">R10</text>
<text x="62.5" y="170.9">1k</text>
<text x="212.2" y="173.2">#PWR029</text>
<text x="322.2" y="173.2">#PWR047</text>
<text x="212.2" y="175.8">+5V</text>
<text x="222.9" y="178.3">IN</text>
<text x="232.5" y="178.3">U4SW</text>
<text x="322.2" y="175.8">+5V</text>
<text x="332.9" y="178.3">IN</text>
<text x="342.5" y="178.3">U5SW</text>
<text x="222.9" y="183.4">EN</text>
<text x="230.9" y="184.6" transform="rotate(-90 230.9 184.6)">GND</text>
<text x="233.5" y="180.9">BST</text>
<text x="234.6" y="183.4">FB</text>
<text x="332.9" y="183.4">EN</text>
<text x="340.9" y="184.6" transform="rotate(-90 340.9 184.6)">GND</text>
<text x="343.5" y="180.9">BST</text>
<text x="344.6" y="183.4">FB</text>
<text x="202.5" y="192">#PWR031</text>
<text x="232.5" y="188.5">#PWR030</text>
<text x="232.5" y="191">GND</text>
<text x="342.5" y="188.5">#PWR048</text>
<text x="342.5" y="191">GND</text>
<text x="202.5" y="194.5">+1V8</text>
<text x="62.5" y="198.3">D1</text>
<text x="102.5" y="200.9">PWR_FLAG</text>
<text x="102.5" y="198.3">#FLG064</text>
<text x="202.5" y="198.3">R6</text>
<text x="202.5" y="200.9">24.9k</text>
<text x="102.5" y="205.9">#PWR065</text>
<text x="102.5" y="208.4">GND</text>
<text x="272.5" y="208.3">C8</text>
<text x="292.5" y="208.3">L2</text>
<text x="382.5" y="208.3">C15</text>
<text x="402.5" y="208.3">L3</text>
<text x="202.5" y="213.3">R7</text>
<text x="202.5" y="215.9">20k</text>
<text x="272.5" y="210.9">0.1uF</text>
<text x="292.5" y="210.9">4.7uH</text>
<text x="382.5" y="210.9">0.1uF</text>
<text x="402.5" y="210.9">4.7uH</text>
<text x="202.5" y="219.7">#PWR032</text>
<text x="202.5" y="222.2">GND</text>
<text x="292.5" y="233.3">#FLG045</text>
<text x="402.5" y="233.3">#FLG061</text>
<text x="32.5" y="238.3">H1</text>
<text x="47.5" y="238.3">H2</text>
<text x="62.5" y="238.3">H3</text>
<text x="77.5" y="238.3">H4</text>
<text x="92.5" y="238.3">H5</text>
<text x="107.5" y="238.3">H6</text>
<text x="122.5" y="238.3">H7</text>
<text x="292.5" y="235.9">PWR_FLAG</text>
<text x="292.5" y="238.4">#PWR046</text>
<text x="402.5" y="238.4">#PWR062</text>
<text x="402.5" y="235.9">PWR_FLAG</text>
<text x="408.3" y="235.9">E</text>
<text x="32.5" y="240.9">M3</text>
<text x="47.5" y="240.9">M3</text>
<text x="62.5" y="240.9">M3</text>
<text x="77.5" y="240.9">M3</text>
<text x="92.5" y="240.9">M3</text>
<text x="107.5" y="240.9">M3</text>
<text x="122.5" y="240.9">M3</text>
<text x="202.5" y="242">#PWR033</text>
<text x="202.5" y="244.5">+5V</text>
<text x="217.5" y="242">#PWR035</text>
<text x="217.5" y="244.5">+5V</text>
<text x="232.5" y="242">#PWR037</text>
<text x="232.5" y="244.5">+5V</text>
<text x="262.5" y="242">#PWR039</text>
<text x="262.5" y="244.5">+1V8</text>
<text x="277.5" y="242">#PWR041</text>
<text x="277.5" y="244.5">+1V8</text>
<text x="292.5" y="240.9">+1V8</text>
<text x="312.5" y="242">#PWR049</text>
<text x="312.5" y="244.5">+5V</text>
<text x="327.5" y="242">#PWR051</text>
<text x="327.5" y="244.5">+5V</text>
<text x="342.5" y="242">#PWR053</text>
<text x="342.5" y="244.5">+5V</text>
<text x="372.5" y="242">#PWR055</text>
<text x="372.5" y="244.5">+3V3</text>
<text x="387.6" y="242">#PWR057</text>
<text x="387.6" y="244.5">+3V3</text>
<text x="402.5" y="240.9">+3V3</text>
<text x="202.5" y="248.3">C9</text>
<text x="202.5" y="250.9">10uF</text>
<text x="217.5" y="248.3">C10</text>
<text x="217.5" y="250.9">10uF</text>
<text x="232.5" y="248.3">C11</text>
<text x="232.5" y="250.9">0.1uF</text>
<text x="262.5" y="248.3">C12</text>
<text x="262.5" y="250.9">22uF</text>
<text x="277.5" y="248.3">C13</text>
<text x="277.5" y="250.9">22uF</text>
<text x="312.5" y="248.3">C16</text>
<text x="312.5" y="250.9">10uF</text>
<text x="327.6" y="248.3">C17</text>
<text x="327.6" y="250.9">10uF</text>
<text x="342.5" y="248.3">C18</text>
<text x="342.5" y="250.9">0.1uF</text>
<text x="372.5" y="248.3">C19</text>
<text x="372.5" y="250.9">22uF</text>
<text x="387.6" y="248.3">C20</text>
<text x="387.6" y="250.9">22uF</text>
<text x="202.5" y="254.7">#PWR034</text>
<text x="202.5" y="257.2">GND</text>
<text x="217.5" y="254.7">#PWR036</text>
<text x="217.5" y="257.2">GND</text>
<text x="232.5" y="254.7">#PWR038</text>
<text x="232.5" y="257.2">GND</text>
<text x="262.5" y="254.7">#PWR040</text>
<text x="262.5" y="257.2">GND</text>
<text x="277.5" y="254.7">#PWR042</text>
<text x="277.5" y="257.2">GND</text>
<text x="312.5" y="254.7">#PWR050</text>
<text x="312.5" y="257.2">GND</text>
<text x="327.5" y="254.7">#PWR052</text>
<text x="327.5" y="257.2">GND</text>
<text x="342.5" y="254.7">#PWR054</text>
<text x="342.5" y="257.2">GND</text>
<text x="372.5" y="254.7">#PWR056</text>
<text x="372.5" y="257.2">GND</text>
<text x="387.6" y="254.7">#PWR058</text>
<text x="387.6" y="257.2">GND</text>
</g>
<g font-size="1.8" fill="#a90000">
<text x="220.4" y="67.2">3</text>
<text x="238.2" y="67.2">5</text>
<text x="238.2" y="69.7">6</text>
<text x="220.4" y="72.3">2</text>
<text x="229.7" y="77.1" transform="rotate(-90 229.7 77.1)">4</text>
<text x="238.2" y="72.3">1</text>
<text x="71.4" y="84.5">A4</text>
<text x="71.4" y="89.6">A5</text>
<text x="71.4" y="92.1">B5</text>
<text x="70.4" y="100.9">5V</text>
<text x="71.4" y="99.7">B7</text>
<text x="71.4" y="97.2">A7</text>
<text x="73.8" y="100.9">in</text>
<text x="71.4" y="104.8">B6</text>
<text x="71.4" y="102.3">A6</text>
<text x="71.4" y="112.4">A8</text>
<text x="71.4" y="115">B8</text>
<text x="52.1" y="121.6" transform="rotate(-90 52.1 121.6)">S1</text>
<text x="59.7" y="121.6" transform="rotate(-90 59.7 121.6)">A1</text>
<text x="220.4" y="177.2">3</text>
<text x="238.2" y="177.2">5</text>
<text x="238.2" y="179.7">6</text>
<text x="330.4" y="177.2">3</text>
<text x="348.2" y="177.2">5</text>
<text x="348.2" y="179.7">6</text>
<text x="220.4" y="182.3">2</text>
<text x="238.2" y="182.3">1</text>
<text x="330.4" y="182.3">2</text>
<text x="348.2" y="182.3">1</text>
<text x="229.7" y="187.1" transform="rotate(-90 229.7 187.1)">4</text>
<text x="339.7" y="187.1" transform="rotate(-90 339.7 187.1)">4</text>
</g>
</svg>
